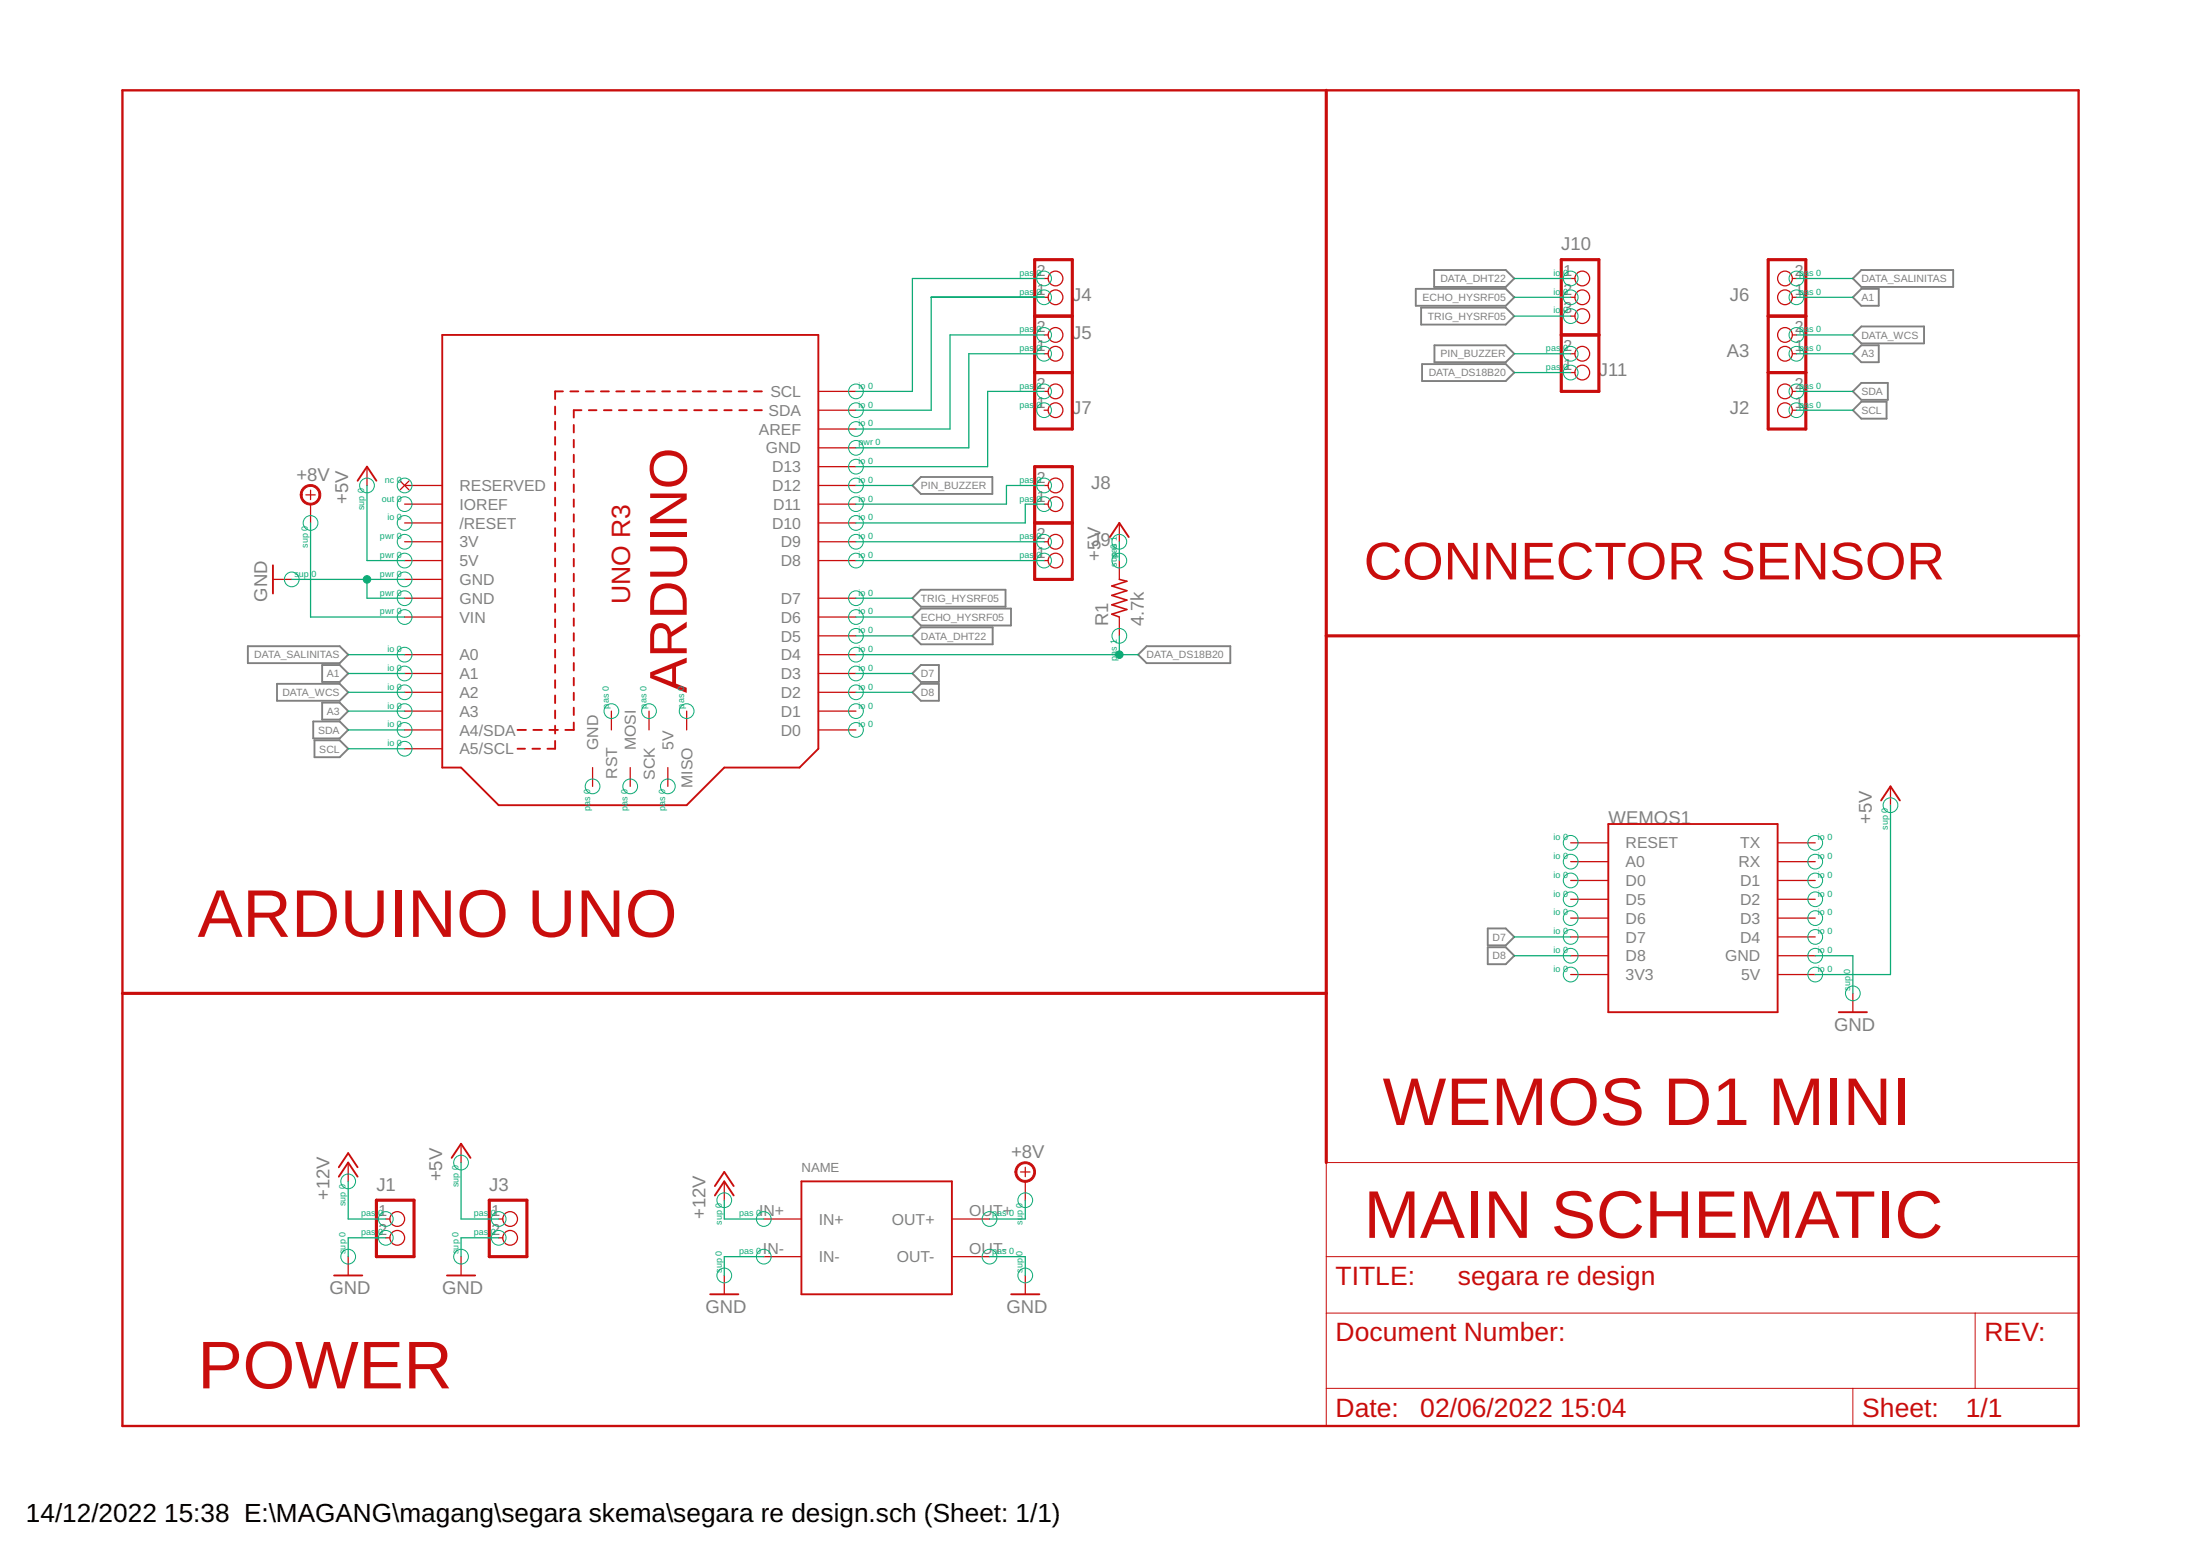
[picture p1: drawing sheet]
<svg xmlns="http://www.w3.org/2000/svg" width="297mm" height="210mm" viewBox="0 0 297 210" stroke-linecap="round" stroke-linejoin="round" font-family="sans-serif">
<g fill="none" stroke="#808080" stroke-width=".25">
<path d="M191.2 39h12.1l1.1 1.1-1.1 1.2h-12.1zM193.6 36.4h9.7l1.1 1.2-1.1 1.1h-9.7zM250.2 37.6l1.1-1.2h12.4v2.3h-12.4zM191.9 41.5h11.4l1.1 1.2-1.1 1.1h-11.4zM192 49.1h11.3l1.1 1.2-1.1 1.1h-11.3zM193.7 46.6h9.6l1.1 1.2-1.1 1.1h-9.6zM250.2 45.2l1.1-1.1h8.5v2.3h-8.5zM250.2 52.8l1.1-1.1h3.6v2.3h-3.6zM250.2 55.4l1.1-1.2h3.4v2.3h-3.4zM250.2 40.1l1.1-1.1h2.4v2.3h-2.4zM250.2 47.8l1.1-1.2h2.4v2.3h-2.4zM123.2 65.5l1.1-1.1h9.7v2.3h-9.7z"/>
<path d="M33.5 87.2h12.4l1.1 1.2-1.1 1.1h-12.4zM37.4 92.3h8.5l1.1 1.2-1.1 1.1h-8.5zM42.3 97.4h3.6l1.1 1.1-1.1 1.2h-3.6zM42.5 99.9h3.4l1.1 1.2-1.1 1.1h-3.4zM43.5 89.8h2.4l1.1 1.1-1.1 1.2h-2.4zM43.5 94.8h2.4l1.1 1.2-1.1 1.1h-2.4zM123.2 90.9l1.1-1.1h2.5v2.3h-2.5zM123.2 93.5l1.1-1.2h2.5v2.3h-2.5zM123.2 85.8l1.1-1.1h9.7v2.3h-9.7zM123.2 83.3l1.1-1.2h12.2v2.3h-12.2zM123.2 80.8l1.1-1.2h11.5v2.3h-11.5zM153.7 88.4l1.1-1.2h11.3v2.3h-11.3z"/>
<path d="M200.9 125.3h2.4l1.1 1.2-1.1 1.1h-2.4zM200.9 127.9h2.4l1.1 1.1-1.1 1.2h-2.4z"/>
</g>
<g fill="none" stroke="#c90d0c" stroke-width=".42">
<path d="M179.1 12.2v144.7M139.7 35.1h5.1v22.8h-5.1zM210.8 35.1h5.1v17.7h-5.1zM238.7 35.1h5.1v22.8h-5.1zM139.7 50.3h5.1M139.7 42.7h5.1M210.8 45.2h5.1M238.7 50.3h5.1M238.7 42.7h5.1M139.7 70.6h5.1M139.7 63h5.1v15.2h-5.1zM179.1 85.8h101.5"/>
<path d="M16.5 134.1h162.6M50.8 162h5.1v7.6h-5.1zM66.1 162h5v7.6h-5z"/>
</g>
<g fill="none" stroke="#c90d0c" stroke-width=".17">
<path d="M141 37.6h.5M212.1 37.6h.5M242 37.6h.5M110.5 55.4h5.1M110.5 52.8h5.1M110.5 57.9h5.1M141 55.4h.5M141 52.8h.5M141 47.8h.5M141 45.2h.5M141 40.1h.5M212.1 47.8h.5"/>
<path d="M212.1 40.1h.5M212.1 42.7h.5M212.1 50.3h.5M242 55.4h.5M242 52.8h.5M242 47.8h.5M242 45.2h.5M242 40.1h.5M36.9 78.2h2.5M41.3 66.8h1.3M41.9 66.2v1.2M41.9 68.1v2.5"/>
<path d="M49.6 63v2.5M54 64.9l1.2 1.2M54.6 75.7h5.1M54.6 73.1h5.1M54.6 70.6h5.1M54.6 68.1h5.1M54.6 65.5h5.1M54.6 78.2h5.1M55.2 64.9l-1.2 1.2M110.5 75.7h5.1M110.5 73.1h5.1M110.5 70.6h5.1"/>
<path d="M110.5 68.1h5.1M110.5 65.5h5.1M110.5 63h5.1M110.5 60.5h5.1M141 75.7h.5M141 73.1h.5M141 68.1h.5M141 65.5h.5M151.1 70.6v2.5M151.1 75.7v2.5M54.6 98.5h5.1M54.6 96h5.1"/>
<path d="M54.6 93.5h5.1M54.6 90.9h5.1M54.6 88.4h5.1M54.6 83.3h5.1M54.6 80.8h5.1M82.5 96v2.5M87.6 96v2.5M92.7 96v2.5M110.5 98.5h5.1M110.5 96h5.1M110.5 93.5h5.1M110.5 90.9h5.1"/>
<path d="M110.5 88.4h5.1M110.5 85.8h5.1M110.5 83.3h5.1M110.5 80.8h5.1M151.1 83.3v2.5M54.6 101.1h5.1M80 103.6v2.6M85.1 103.6v2.6M90.2 103.6v2.6M212.1 113.8h5M212.1 116.3h5M212.1 118.9h5"/>
<path d="M240 113.8h5.1M240 116.3h5.1M240 118.9h5.1M255.2 106.2v2.5M212.1 121.4h5M212.1 123.9h5M212.1 126.5h5M212.1 129h5M212.1 131.6h5M240 121.4h5.1M240 123.9h5.1M240 126.5h5.1"/>
<path d="M240 129h5.1M240 131.6h5.1M250.2 134.1v2.5M47 156.9v2.6M62.3 154.4v2.5M97.8 159.5v2.5M137.8 158.2h1.3M138.4 157.6v1.2M138.4 159.5v2.5M47 169.6v2.6M52.1 164.5h.5M52.1 167.1h.5"/>
<path d="M62.3 169.6v2.6M67.3 164.5h.6M67.3 167.1h.6M97.8 172.2v2.5M103.1 164.5h5.1M103.1 169.6h5.1M128.5 164.5h5.1M128.5 169.6h5.1M138.4 172.2v2.5"/>
<circle cx="142.5" cy="37.6" r=".99"/>
<circle cx="213.6" cy="37.6" r=".99"/>
<circle cx="241" cy="37.6" r=".99"/>
<circle cx="142.5" cy="40.1" r=".99"/>
<circle cx="142.5" cy="45.2" r=".99"/>
<circle cx="142.5" cy="47.8" r=".99"/>
<circle cx="142.5" cy="52.8" r=".99"/>
<circle cx="142.5" cy="55.4" r=".99"/>
<circle cx="213.6" cy="42.7" r=".99"/>
<circle cx="213.6" cy="40.1" r=".99"/>
<circle cx="213.6" cy="50.3" r=".99"/>
<circle cx="213.6" cy="47.8" r=".99"/>
<circle cx="241" cy="40.1" r=".99"/>
<circle cx="241" cy="52.8" r=".99"/>
<circle cx="241" cy="55.4" r=".99"/>
<circle cx="241" cy="47.8" r=".99"/>
<circle cx="241" cy="45.2" r=".99"/>
<circle cx="142.5" cy="75.7" r=".99"/>
<circle cx="142.5" cy="68.1" r=".99"/>
<circle cx="142.5" cy="65.5" r=".99"/>
<circle cx="142.5" cy="73.1" r=".99"/>
<circle cx="53.6" cy="164.5" r=".99"/>
<circle cx="53.6" cy="167.1" r=".99"/>
<circle cx="68.9" cy="164.5" r=".99"/>
<circle cx="68.9" cy="167.1" r=".99"/>
</g>
<g fill="none" stroke="#c90d0c" stroke-width=".25">
<path d="M59.7 45.2h50.8v55.9l-2.6 2.5h-10.1l-5.1 5.1h-25.4l-5-5.1h-2.6zM75 54.9v1M75 56.9v1.1M75 59v1M76 52.8h-1v1.1M77 52.8h1.1M77.5 57.4v1M77.5 59.4v1M78.5 55.4h-1v1M79.1 52.8h1M79.5 55.4h1M81.1 52.8h1.1"/>
<path d="M81.5 55.4h1.1M83.2 52.8h1.1M83.6 55.4h1M85.3 52.8h1M85.6 55.4h1M87.3 52.8h1.1M87.6 55.4h1.1M89.4 52.8h1.1M89.7 55.4h1M91.5 52.8h1M91.7 55.4h1M93.5 52.8h1.1"/>
<path d="M93.7 55.4h1.1M95.6 52.8h1.1M95.8 55.4h1M97.7 52.8h1M97.8 55.4h1M99.7 52.8h1.1M99.8 55.4h1M101.8 52.8h1.1M101.9 55.4h1M36.9 76.3v3.8M48.3 64.9l1.3-1.9 1.2 1.9M75 61v1.1"/>
<path d="M75 63.1v1M75 65.1v1.1M75 67.2v1M75 69.2v1.1M75 71.3v1M75 73.3v1.1M75 75.4v1.1M75 77.4v1.1M75 79.5v1.1M77.5 61.4v1M77.5 63.4v1M77.5 65.4v1"/>
<path d="M77.5 67.4v1M77.5 69.4v1M77.5 71.4v1M77.5 73.4v1M77.5 75.4v1.1M77.5 77.4v1.1M77.5 79.5v1M149.9 72.5l1.2-1.9 1.3 1.9M69.9 98.5h1.1M72 98.5h1.2M74.2 98.5h1.1M75 81.6v1"/>
<path d="M75 83.6v1.1M75 85.7v1M75 87.7v1.1M75 89.8v1M75 91.8v1.1M75 93.9v1M75 95.9v1.1M75 98v1M77.5 81.5v1M77.5 83.5v1M77.5 85.5v1M77.5 87.5v1"/>
<path d="M77.5 89.5v1M77.5 91.5v1M77.5 93.5v1M77.5 95.5v1M77.5 97.5v1h-1.2M69.9 101.1h1M71.9 101.1h1M75 100v1.1h-1.1M217.1 111.2h22.9v25.4h-22.9zM254 108.1l1.2-1.9 1.3 1.9M248.3 136.6h3.8M45.7 158.8l1.3-1.9 1.3 1.9"/>
<path d="M45.7 157.6l1.3-1.9 1.3 1.9M61 156.3l1.3-1.9 1.2 1.9M108.2 159.5h20.3v15.2h-20.3zM45.1 172.2h3.8M60.3 172.2h3.9M95.9 174.7h3.8M96.5 161.4l1.3-1.9 1.3 1.9M96.5 160.1l1.3-1.9 1.3 1.9M136.5 174.7h3.8"/>
</g>
<g fill="#c90d0c" stroke="#c90d0c" stroke-width=".14">
<path d="M40.9 65.8a1.4 1.4 0 0 1 2.2 .3 1.4 1.4 0 0 1-.8 2 1.4 1.4 0 0 1-1.8-1.3h.3a1.15 1.15 0 0 1 1.6-1 1.15 1.15 0 0 1 .4 1.8 1.15 1.15 0 0 1-1.9-.2l-.1-.6h-.3l.1-.4z" fill-rule="evenodd"/>
<path d="M137.4 157.2a1.4 1.4 0 0 1 2.2 .3 1.4 1.4 0 0 1-.8 2.1 1.4 1.4 0 0 1-1.8-1.4h.3a1.15 1.15 0 0 1 1.6-1.1 1.15 1.15 0 0 1 .3 2 1.15 1.15 0 0 1-1.9-.6v-.3h-.3l.1-.3z" fill-rule="evenodd"/>
</g>
<path d="M151.1 78.2l1 .3-2 .6 2 .6-2 .7 2 .6-2 .6 2 .7-2 .6 1 .4" fill="none" stroke="#c90d0c" stroke-width=".21"/>
<path d="M16.5 12.2h264.1v180.3h-264.1z" fill="none" stroke="#c90d0c" stroke-width=".32"/>
<path d="M179.1 156.9h101.5v35.6h-101.5zM179.1 177.2h101.5M179.1 169.6h101.5M266.7 177.2v10.2M179.1 187.4h101.5M250.2 187.4v5.1" fill="none" stroke="#c90d0c" stroke-width=".14"/>
<g fill="none" stroke="#0dab76" stroke-width=".14">
<circle cx="141" cy="37.6" r=".99"/>
<circle cx="212.1" cy="37.6" r=".99"/>
<circle cx="242.5" cy="37.6" r=".99"/>
<circle cx="115.6" cy="57.9" r=".99"/>
<circle cx="115.6" cy="52.8" r=".99"/>
<circle cx="115.6" cy="55.4" r=".99"/>
<circle cx="141" cy="40.1" r=".99"/>
<circle cx="141" cy="45.2" r=".99"/>
<circle cx="141" cy="47.8" r=".99"/>
<circle cx="141" cy="52.8" r=".99"/>
<circle cx="141" cy="55.4" r=".99"/>
<circle cx="212.1" cy="40.1" r=".99"/>
<circle cx="212.1" cy="42.7" r=".99"/>
<circle cx="212.1" cy="50.3" r=".99"/>
<circle cx="212.1" cy="47.8" r=".99"/>
<circle cx="242.5" cy="40.1" r=".99"/>
<circle cx="242.5" cy="45.2" r=".99"/>
<circle cx="242.5" cy="55.4" r=".99"/>
<circle cx="242.5" cy="52.8" r=".99"/>
<circle cx="242.5" cy="47.8" r=".99"/>
<circle cx="39.4" cy="78.2" r=".99"/>
<circle cx="41.9" cy="70.6" r=".99"/>
<circle cx="49.6" cy="65.5" r=".99"/>
<circle cx="54.6" cy="75.7" r=".99"/>
<circle cx="54.6" cy="73.1" r=".99"/>
<circle cx="54.6" cy="70.6" r=".99"/>
<circle cx="54.6" cy="78.2" r=".99"/>
<circle cx="54.6" cy="68.1" r=".99"/>
<circle cx="54.6" cy="65.5" r=".99"/>
<circle cx="115.6" cy="65.5" r=".99"/>
<circle cx="115.6" cy="63" r=".99"/>
<circle cx="115.6" cy="73.1" r=".99"/>
<circle cx="115.6" cy="75.7" r=".99"/>
<circle cx="115.6" cy="70.6" r=".99"/>
<circle cx="115.6" cy="68.1" r=".99"/>
<circle cx="115.6" cy="60.5" r=".99"/>
<circle cx="141" cy="68.1" r=".99"/>
<circle cx="141" cy="73.1" r=".99"/>
<circle cx="141" cy="75.7" r=".99"/>
<circle cx="141" cy="65.5" r=".99"/>
<circle cx="151.1" cy="73.1" r=".99"/>
<circle cx="151.1" cy="75.7" r=".99"/>
<circle cx="54.6" cy="98.5" r=".99"/>
<circle cx="54.6" cy="90.9" r=".99"/>
<circle cx="54.6" cy="96" r=".99"/>
<circle cx="54.6" cy="93.5" r=".99"/>
<circle cx="54.6" cy="88.4" r=".99"/>
<circle cx="54.6" cy="83.3" r=".99"/>
<circle cx="54.6" cy="80.8" r=".99"/>
<circle cx="82.5" cy="96" r=".99"/>
<circle cx="87.6" cy="96" r=".99"/>
<circle cx="92.7" cy="96" r=".99"/>
<circle cx="115.6" cy="98.5" r=".99"/>
<circle cx="115.6" cy="93.5" r=".99"/>
<circle cx="115.6" cy="88.4" r=".99"/>
<circle cx="115.6" cy="96" r=".99"/>
<circle cx="115.6" cy="90.9" r=".99"/>
<circle cx="115.6" cy="85.8" r=".99"/>
<circle cx="115.6" cy="83.3" r=".99"/>
<circle cx="115.6" cy="80.8" r=".99"/>
<circle cx="151.1" cy="85.8" r=".99"/>
<circle cx="54.6" cy="101.1" r=".99"/>
<circle cx="80" cy="106.2" r=".99"/>
<circle cx="85.1" cy="106.2" r=".99"/>
<circle cx="90.2" cy="106.2" r=".99"/>
<circle cx="212.1" cy="118.9" r=".99"/>
<circle cx="212.1" cy="116.3" r=".99"/>
<circle cx="212.1" cy="113.8" r=".99"/>
<circle cx="245.1" cy="118.9" r=".99"/>
<circle cx="245.1" cy="113.8" r=".99"/>
<circle cx="245.1" cy="116.3" r=".99"/>
<circle cx="255.2" cy="108.7" r=".99"/>
<circle cx="212.1" cy="121.4" r=".99"/>
<circle cx="212.1" cy="126.5" r=".99"/>
<circle cx="212.1" cy="129" r=".99"/>
<circle cx="212.1" cy="123.9" r=".99"/>
<circle cx="212.1" cy="131.6" r=".99"/>
<circle cx="245.1" cy="121.4" r=".99"/>
<circle cx="245.1" cy="126.5" r=".99"/>
<circle cx="245.1" cy="123.9" r=".99"/>
<circle cx="245.1" cy="129" r=".99"/>
<circle cx="245.1" cy="131.6" r=".99"/>
<circle cx="250.2" cy="134.1" r=".99"/>
<circle cx="47" cy="159.5" r=".99"/>
<circle cx="62.3" cy="156.9" r=".99"/>
<circle cx="47" cy="169.6" r=".99"/>
<circle cx="52.1" cy="164.5" r=".99"/>
<circle cx="52.1" cy="167.1" r=".99"/>
<circle cx="62.3" cy="169.6" r=".99"/>
<circle cx="67.3" cy="164.5" r=".99"/>
<circle cx="67.3" cy="167.1" r=".99"/>
<circle cx="97.8" cy="172.2" r=".99"/>
<circle cx="97.8" cy="162" r=".99"/>
<circle cx="103.1" cy="164.5" r=".99"/>
<circle cx="103.1" cy="169.6" r=".99"/>
<circle cx="133.6" cy="164.5" r=".99"/>
<circle cx="133.6" cy="169.6" r=".99"/>
<circle cx="138.4" cy="162" r=".99"/>
<circle cx="138.4" cy="172.2" r=".99"/>
</g>
<g fill="none" stroke="#0dab76" stroke-width=".17">
<path d="M141 37.6h-17.8v15.2h-7.6M204.4 37.6h7.7M242.5 37.6h7.7M141 45.2h-12.7v12.7h-12.7M141 52.8h-7.7v10.2h-17.7M141 40.1h-15.3v15.3h-10.1M141 47.8h-10.2v12.7h-15.2M204.4 50.3h7.7M204.4 40.1h7.7M204.4 42.7h7.7M204.4 47.8h7.7M242.5 45.2h7.7"/>
<path d="M242.5 52.8h7.7M242.5 55.4h7.7M242.5 40.1h7.7M242.5 47.8h7.7M39.4 78.2h15.2M41.9 70.6v12.7h12.7M49.6 78.2v2.6h5M49.6 65.5v10.2h5M115.6 75.7h25.4M115.6 73.1h25.4M115.6 65.5h7.6M141 68.1h-2.6v2.5h-22.8"/>
<path d="M141 65.5h-5.1v2.6h-20.3M151.1 73.1v2.6M47 90.9h7.6M47 93.5h7.6M47 88.4h7.6M47 98.5h7.6M47 96h7.6M115.6 80.8h7.6M115.6 83.3h7.6M115.6 90.9h7.6M115.6 93.5h7.6M115.6 88.4h38.1"/>
<path d="M115.6 85.8h7.6M151.1 85.8v2.6M47 101.1h7.6M255.2 108.7v22.9h-10.1M204.4 129h7.7M204.4 126.5h7.7M245.1 129h5.1v5.1M47 159.5v5h5.1M62.3 156.9v7.6h5M52.1 167.1h-5.1v2.5M67.3 167.1h-5v2.5M97.8 162v2.5h5.3"/>
<path d="M103.1 169.6h-5.3v2.6M133.6 169.6h4.8v2.6M138.4 162v2.5h-4.8"/>
</g>
<g fill="#0dab76" stroke="#0dab76" stroke-width=".14">
<circle cx="49.6" cy="78.2" r=".51"/>
<circle cx="151.1" cy="88.4" r=".51"/>
</g>
<g font-size="9.1" fill="#c90d0c">
<text x="26.7" y="126.5">ARDUINO UNO</text>
<text x="186.7" y="151.9">WEMOS D1 MINI</text>
<text x="184.1" y="167.1">MAIN SCHEMATIC</text>
<text x="26.7" y="187.4">POWER</text>
</g>
<g font-size="7.2" fill="#c90d0c">
<text x="184.1" y="78.2">CONNECTOR SENSOR</text>
<text x="92.7" y="93.5" transform="rotate(-90 92.7 93.5)">ARDUINO</text>
</g>
<g font-size="3.6" fill="#c90d0c">
<text x="85.1" y="81.6" transform="rotate(-90 85.1 81.6)">UNO R3</text>
<text x="180.3" y="173.4">TITLE:</text>
<text x="196.8" y="173.4">segara re design</text>
<text x="180.3" y="181.1">Document Number:</text>
<text x="267.9" y="181.1">REV:</text>
<text x="180.3" y="191.2">Date:</text>
<text x="191.8" y="191.2">02/06/2022</text>
<text x="210.7" y="191.2">15:04</text>
<text x="251.4" y="191.2">Sheet:</text>
<text x="265.4" y="191.2">1/1</text>
</g>
<g font-size="3.5">
<text x="3.5" y="205.4">14/12/2022</text>
<text x="22.2" y="205.4">15:38 E:\MAGANG\magang\segara skema\segara re design.sch (Sheet: 1/1)</text>
</g>
<g font-size="2.5" fill="#808080">
<text x="210.8" y="33.8">J10</text>
<text x="144.8" y="40.6">J4</text>
<text x="233.6" y="40.6">J6</text>
<text x="144.8" y="45.7">J5</text>
<text x="215.9" y="50.8">J11</text>
<text x="233.1" y="48.3">A3</text>
<text x="144.8" y="55.9">J7</text>
<text x="233.6" y="55.9">J2</text>
<text x="40" y="64.9">+8V</text>
<text x="47" y="68.1" transform="rotate(-90 47 68.1)">+5V</text>
<text x="147.3" y="66">J8</text>
<text x="147.3" y="73.6">J9</text>
<text x="148.6" y="75.7" transform="rotate(-90 148.6 75.7)">+5V</text>
<text x="36.1" y="81.2" transform="rotate(-90 36.1 81.2)">GND</text>
<text x="149.6" y="84.6" transform="rotate(-90 149.6 84.6)">R1</text>
<text x="154.4" y="84.6" transform="rotate(-90 154.4 84.6)">4.7k</text>
<text x="217.2" y="111.2">WEMOS1</text>
<text x="252.7" y="111.2" transform="rotate(-90 252.7 111.2)">+5V</text>
<text x="247.6" y="139.2">GND</text>
<text x="50.8" y="160.7">J1</text>
<text x="59.7" y="159.5" transform="rotate(-90 59.7 159.5)">+5V</text>
<text x="66.1" y="160.7">J3</text>
<text x="136.5" y="156.3">+8V</text>
<text x="44.5" y="162" transform="rotate(-90 44.5 162)">+12V</text>
<text x="95.3" y="164.6" transform="rotate(-90 95.3 164.6)">+12V</text>
<text x="44.5" y="174.7">GND</text>
<text x="59.7" y="174.7">GND</text>
<text x="95.3" y="177.3">GND</text>
<text x="135.9" y="177.3">GND</text>
</g>
<g font-size="2.1" fill="#808080">
<text x="140" y="39.8">1</text>
<text x="140" y="37.2">2</text>
<text x="211.1" y="37.2">1</text>
<text x="211.1" y="39.8">2</text>
<text x="242.3" y="39.8">1</text>
<text x="242.3" y="37.2">2</text>
<text x="140" y="47.4">1</text>
<text x="140" y="44.9">2</text>
<text x="211.1" y="42.3">3</text>
<text x="211.1" y="47.4">2</text>
<text x="242.3" y="47.4">1</text>
<text x="242.3" y="44.9">2</text>
<text x="104" y="53.6">SCL</text>
<text x="140" y="52.5">2</text>
<text x="211.1" y="49.9">1</text>
<text x="242.3" y="52.5">2</text>
<text x="102.5" y="58.7">AREF</text>
<text x="103.8" y="56.1">SDA</text>
<text x="140" y="55">1</text>
<text x="242.3" y="55">1</text>
<text x="103.4" y="61.2">GND</text>
<text x="104.2" y="63.7">D13</text>
<text x="140" y="65.2">2</text>
<text x="62" y="71.4">/RESET</text>
<text x="62" y="68.8">IOREF</text>
<text x="62" y="66.3">RESERVED</text>
<text x="104.2" y="71.4">D10</text>
<text x="104.2" y="66.3">D12</text>
<text x="104.4" y="68.8">D11</text>
<text x="140" y="67.7">1</text>
<text x="62" y="76.4">5V</text>
<text x="62" y="73.9">3V</text>
<text x="105.4" y="76.4">D8</text>
<text x="105.4" y="73.9">D9</text>
<text x="140" y="75.3">1</text>
<text x="140" y="72.8">2</text>
<text x="62" y="81.5">GND</text>
<text x="62" y="79">GND</text>
<text x="105.4" y="81.5">D7</text>
<text x="62" y="89.1">A0</text>
<text x="62" y="84.1">VIN</text>
<text x="105.4" y="89.1">D4</text>
<text x="105.4" y="86.6">D5</text>
<text x="105.4" y="84.1">D6</text>
<text x="62" y="94.2">A2</text>
<text x="62" y="91.7">A1</text>
<text x="105.4" y="94.2">D2</text>
<text x="105.4" y="91.7">D3</text>
<text x="62" y="101.8">A5/SCL</text>
<text x="62" y="99.3">A4/SDA</text>
<text x="62" y="96.8">A3</text>
<text x="80.8" y="101.3" transform="rotate(-90 80.8 101.3)">GND</text>
<text x="85.9" y="101.3" transform="rotate(-90 85.9 101.3)">MOSI</text>
<text x="90.9" y="101.3" transform="rotate(-90 90.9 101.3)">5V</text>
<text x="105.4" y="99.3">D0</text>
<text x="105.4" y="96.8">D1</text>
<text x="83.3" y="105.1" transform="rotate(-90 83.3 105.1)">RST</text>
<text x="88.4" y="105.3" transform="rotate(-90 88.4 105.3)">SCK</text>
<text x="93.5" y="106.3" transform="rotate(-90 93.5 106.3)">MISO</text>
<text x="219.5" y="114.5">RESET</text>
<text x="219.5" y="117.1">A0</text>
<text x="219.5" y="119.6">D0</text>
<text x="234.7" y="117.1">RX</text>
<text x="234.9" y="119.6">D1</text>
<text x="234.9" y="114.5">TX</text>
<text x="219.5" y="122.1">D5</text>
<text x="219.5" y="124.7">D6</text>
<text x="234.9" y="124.7">D3</text>
<text x="234.9" y="122.1">D2</text>
<text x="219.5" y="127.2">D7</text>
<text x="219.5" y="129.8">D8</text>
<text x="232.9" y="129.8">GND</text>
<text x="234.9" y="127.2">D4</text>
<text x="219.5" y="132.3">3V3</text>
<text x="235.1" y="132.3">5V</text>
<text x="51.1" y="164.2">1</text>
<text x="51.1" y="166.7">2</text>
<text x="66.3" y="164.2">1</text>
<text x="66.3" y="166.7">2</text>
<text x="102.5" y="164.2">IN+</text>
<text x="110.5" y="165.3">IN+</text>
<text x="120.4" y="165.3">OUT+</text>
<text x="130.9" y="164.2">OUT+</text>
<text x="103" y="169.3">IN-</text>
<text x="110.5" y="170.4">IN-</text>
<text x="121.1" y="170.4">OUT-</text>
<text x="130.9" y="169.3">OUT-</text>
</g>
<text font-size="1.8" fill="#808080" x="108.2" y="158.2">NAME</text>
<g font-size="1.4" fill="#808080">
<text x="192.1" y="40.6">ECHO_HYSRF05</text>
<text x="194.5" y="38.1">DATA_DHT22</text>
<text x="251.3" y="38.1">DATA_SALINITAS</text>
<text x="251.3" y="40.6">A1</text>
<text x="192.8" y="43.2">TRIG_HYSRF05</text>
<text x="251.3" y="45.7">DATA_WCS</text>
<text x="192.9" y="50.8">DATA_DS18B20</text>
<text x="194.5" y="48.3">PIN_BUZZER</text>
<text x="251.3" y="53.3">SDA</text>
<text x="251.3" y="48.3">A3</text>
<text x="251.3" y="55.9">SCL</text>
<text x="124.3" y="66">PIN_BUZZER</text>
<text x="124.3" y="83.8">ECHO_HYSRF05</text>
<text x="124.3" y="81.3">TRIG_HYSRF05</text>
<text x="34.3" y="88.9">DATA_SALINITAS</text>
<text x="124.3" y="86.3">DATA_DHT22</text>
<text x="154.8" y="88.9">DATA_DS18B20</text>
<text x="38.1" y="94">DATA_WCS</text>
<text x="44.1" y="91.4">A1</text>
<text x="124.3" y="91.4">D7</text>
<text x="124.3" y="94">D8</text>
<text x="42.9" y="99">SDA</text>
<text x="43.1" y="101.6">SCL</text>
<text x="44.1" y="96.5">A3</text>
<text x="201.5" y="127">D7</text>
<text x="201.5" y="129.5">D8</text>
</g>
<g font-size="1.2" fill="#0dab76">
<text x="137.6" y="39.8">pas</text>
<text x="137.6" y="37.2">pas</text>
<text x="139.9" y="39.8">0</text>
<text x="139.9" y="37.2">0</text>
<text x="209.8" y="37.2">io</text>
<text x="209.8" y="39.8">io</text>
<text x="211" y="37.2">0</text>
<text x="211" y="39.8">0</text>
<text x="242.9" y="39.8">pas 0</text>
<text x="242.9" y="37.2">pas 0</text>
<text x="137.6" y="47.4">pas</text>
<text x="137.6" y="44.9">pas</text>
<text x="139.9" y="47.4">0</text>
<text x="139.9" y="44.9">0</text>
<text x="208.7" y="47.4">pas</text>
<text x="209.8" y="42.3">io</text>
<text x="211" y="42.3">0</text>
<text x="211" y="47.4">0</text>
<text x="242.9" y="47.4">pas 0</text>
<text x="242.9" y="44.9">pas 0</text>
<text x="115.9" y="52.5">io 0</text>
<text x="137.6" y="52.5">pas</text>
<text x="139.9" y="52.5">0</text>
<text x="208.7" y="49.9">pas</text>
<text x="211" y="49.9">0</text>
<text x="242.9" y="52.5">pas 0</text>
<text x="115.9" y="57.5">io 0</text>
<text x="115.9" y="55">io 0</text>
<text x="137.6" y="55">pas</text>
<text x="139.9" y="55">0</text>
<text x="242.9" y="55">pas 0</text>
<text x="52" y="65.2">nc 0</text>
<text x="115.9" y="65.2">io 0</text>
<text x="115.9" y="62.6">io 0</text>
<text x="115.9" y="60.1">pwr 0</text>
<text x="137.6" y="65.2">pas</text>
<text x="139.9" y="65.2">0</text>
<text x="49.2" y="68.9" transform="rotate(-90 49.2 68.9)">sup 0</text>
<text x="51.6" y="67.7">out 0</text>
<text x="52.3" y="70.2">io 0</text>
<text x="115.9" y="70.2">io 0</text>
<text x="115.9" y="67.7">io 0</text>
<text x="137.6" y="67.7">pas</text>
<text x="139.9" y="67.7">0</text>
<text x="39.7" y="77.9">sup</text>
<text x="41.6" y="73.9" transform="rotate(-90 41.6 73.9)">sup 0</text>
<text x="42" y="77.9">0</text>
<text x="51.3" y="77.9">pwr 0</text>
<text x="51.3" y="75.3">pwr 0</text>
<text x="51.3" y="72.8">pwr 0</text>
<text x="115.9" y="75.3">io 0</text>
<text x="115.9" y="72.8">io 0</text>
<text x="137.6" y="75.3">pas</text>
<text x="137.6" y="72.8">pas</text>
<text x="139.9" y="75.3">0</text>
<text x="139.9" y="72.8">0</text>
<text x="150.8" y="76.5" transform="rotate(-90 150.8 76.5)">suppa0s 1</text>
<text x="51.3" y="82.9">pwr 0</text>
<text x="51.3" y="80.4">pwr 0</text>
<text x="115.9" y="82.9">io 0</text>
<text x="115.9" y="80.4">io 0</text>
<text x="52.3" y="88">io 0</text>
<text x="115.9" y="88">io 0</text>
<text x="115.9" y="85.5">io 0</text>
<text x="150.8" y="89.2" transform="rotate(-90 150.8 89.2)">pas 1</text>
<text x="52.3" y="95.6">io 0</text>
<text x="52.3" y="93.1">io 0</text>
<text x="52.3" y="90.6">io 0</text>
<text x="82.2" y="95.6" transform="rotate(-90 82.2 95.6)">pas 0</text>
<text x="87.3" y="95.6" transform="rotate(-90 87.3 95.6)">pas 0</text>
<text x="92.4" y="95.6" transform="rotate(-90 92.4 95.6)">pas 0</text>
<text x="115.9" y="95.6">io 0</text>
<text x="115.9" y="93.1">io 0</text>
<text x="115.9" y="90.6">io 0</text>
<text x="52.3" y="100.7">io 0</text>
<text x="52.3" y="98.2">io 0</text>
<text x="115.9" y="98.2">io 0</text>
<text x="79.7" y="109.5" transform="rotate(-90 79.7 109.5)">pas 0</text>
<text x="84.7" y="109.5" transform="rotate(-90 84.7 109.5)">pas 0</text>
<text x="89.8" y="109.5" transform="rotate(-90 89.8 109.5)">pas 0</text>
<text x="209.8" y="113.4">io 0</text>
<text x="245.4" y="113.4">io 0</text>
<text x="254.9" y="112" transform="rotate(-90 254.9 112)">sup 0</text>
<text x="209.8" y="116">io 0</text>
<text x="209.8" y="118.5">io 0</text>
<text x="245.4" y="118.5">io 0</text>
<text x="245.4" y="116">io 0</text>
<text x="209.8" y="121">io 0</text>
<text x="209.8" y="123.6">io 0</text>
<text x="245.4" y="123.6">io 0</text>
<text x="245.4" y="121">io 0</text>
<text x="209.8" y="126.1">io 0</text>
<text x="209.8" y="128.7">io 0</text>
<text x="209.8" y="131.2">io 0</text>
<text x="245.4" y="131.2">io 0</text>
<text x="245.4" y="128.7">io 0</text>
<text x="245.4" y="126.1">io 0</text>
<text x="249.8" y="131.4" transform="rotate(-90 249.8 131.4)">0</text>
<text x="249.8" y="133.7" transform="rotate(-90 249.8 133.7)">sup</text>
<text x="61.9" y="160.3" transform="rotate(-90 61.9 160.3)">sup 0</text>
<text x="46.7" y="162.8" transform="rotate(-90 46.7 162.8)">sup 0</text>
<text x="48.7" y="164.2">pas</text>
<text x="48.7" y="166.7">pas</text>
<text x="51.1" y="164.2">0</text>
<text x="51.1" y="166.7">0</text>
<text x="64" y="164.2">pas</text>
<text x="64" y="166.7">pas</text>
<text x="66.3" y="164.2">0</text>
<text x="66.3" y="166.7">0</text>
<text x="97.4" y="165.4" transform="rotate(-90 97.4 165.4)">sup 0</text>
<text x="99.8" y="164.2">pas 0</text>
<text x="134" y="164.2">pas 0</text>
<text x="138.1" y="165.4" transform="rotate(-90 138.1 165.4)">sup 0</text>
<text x="46.7" y="169.3" transform="rotate(-90 46.7 169.3)">sup 0</text>
<text x="61.9" y="169.3" transform="rotate(-90 61.9 169.3)">sup 0</text>
<text x="97.4" y="171.8" transform="rotate(-90 97.4 171.8)">sup 0</text>
<text x="99.8" y="169.3">pas 0</text>
<text x="134" y="169.3">pas 0</text>
<text x="138.1" y="171.8" transform="rotate(-90 138.1 171.8)">sup</text>
<text x="138.1" y="169.5" transform="rotate(-90 138.1 169.5)">0</text>
</g>
</svg>
